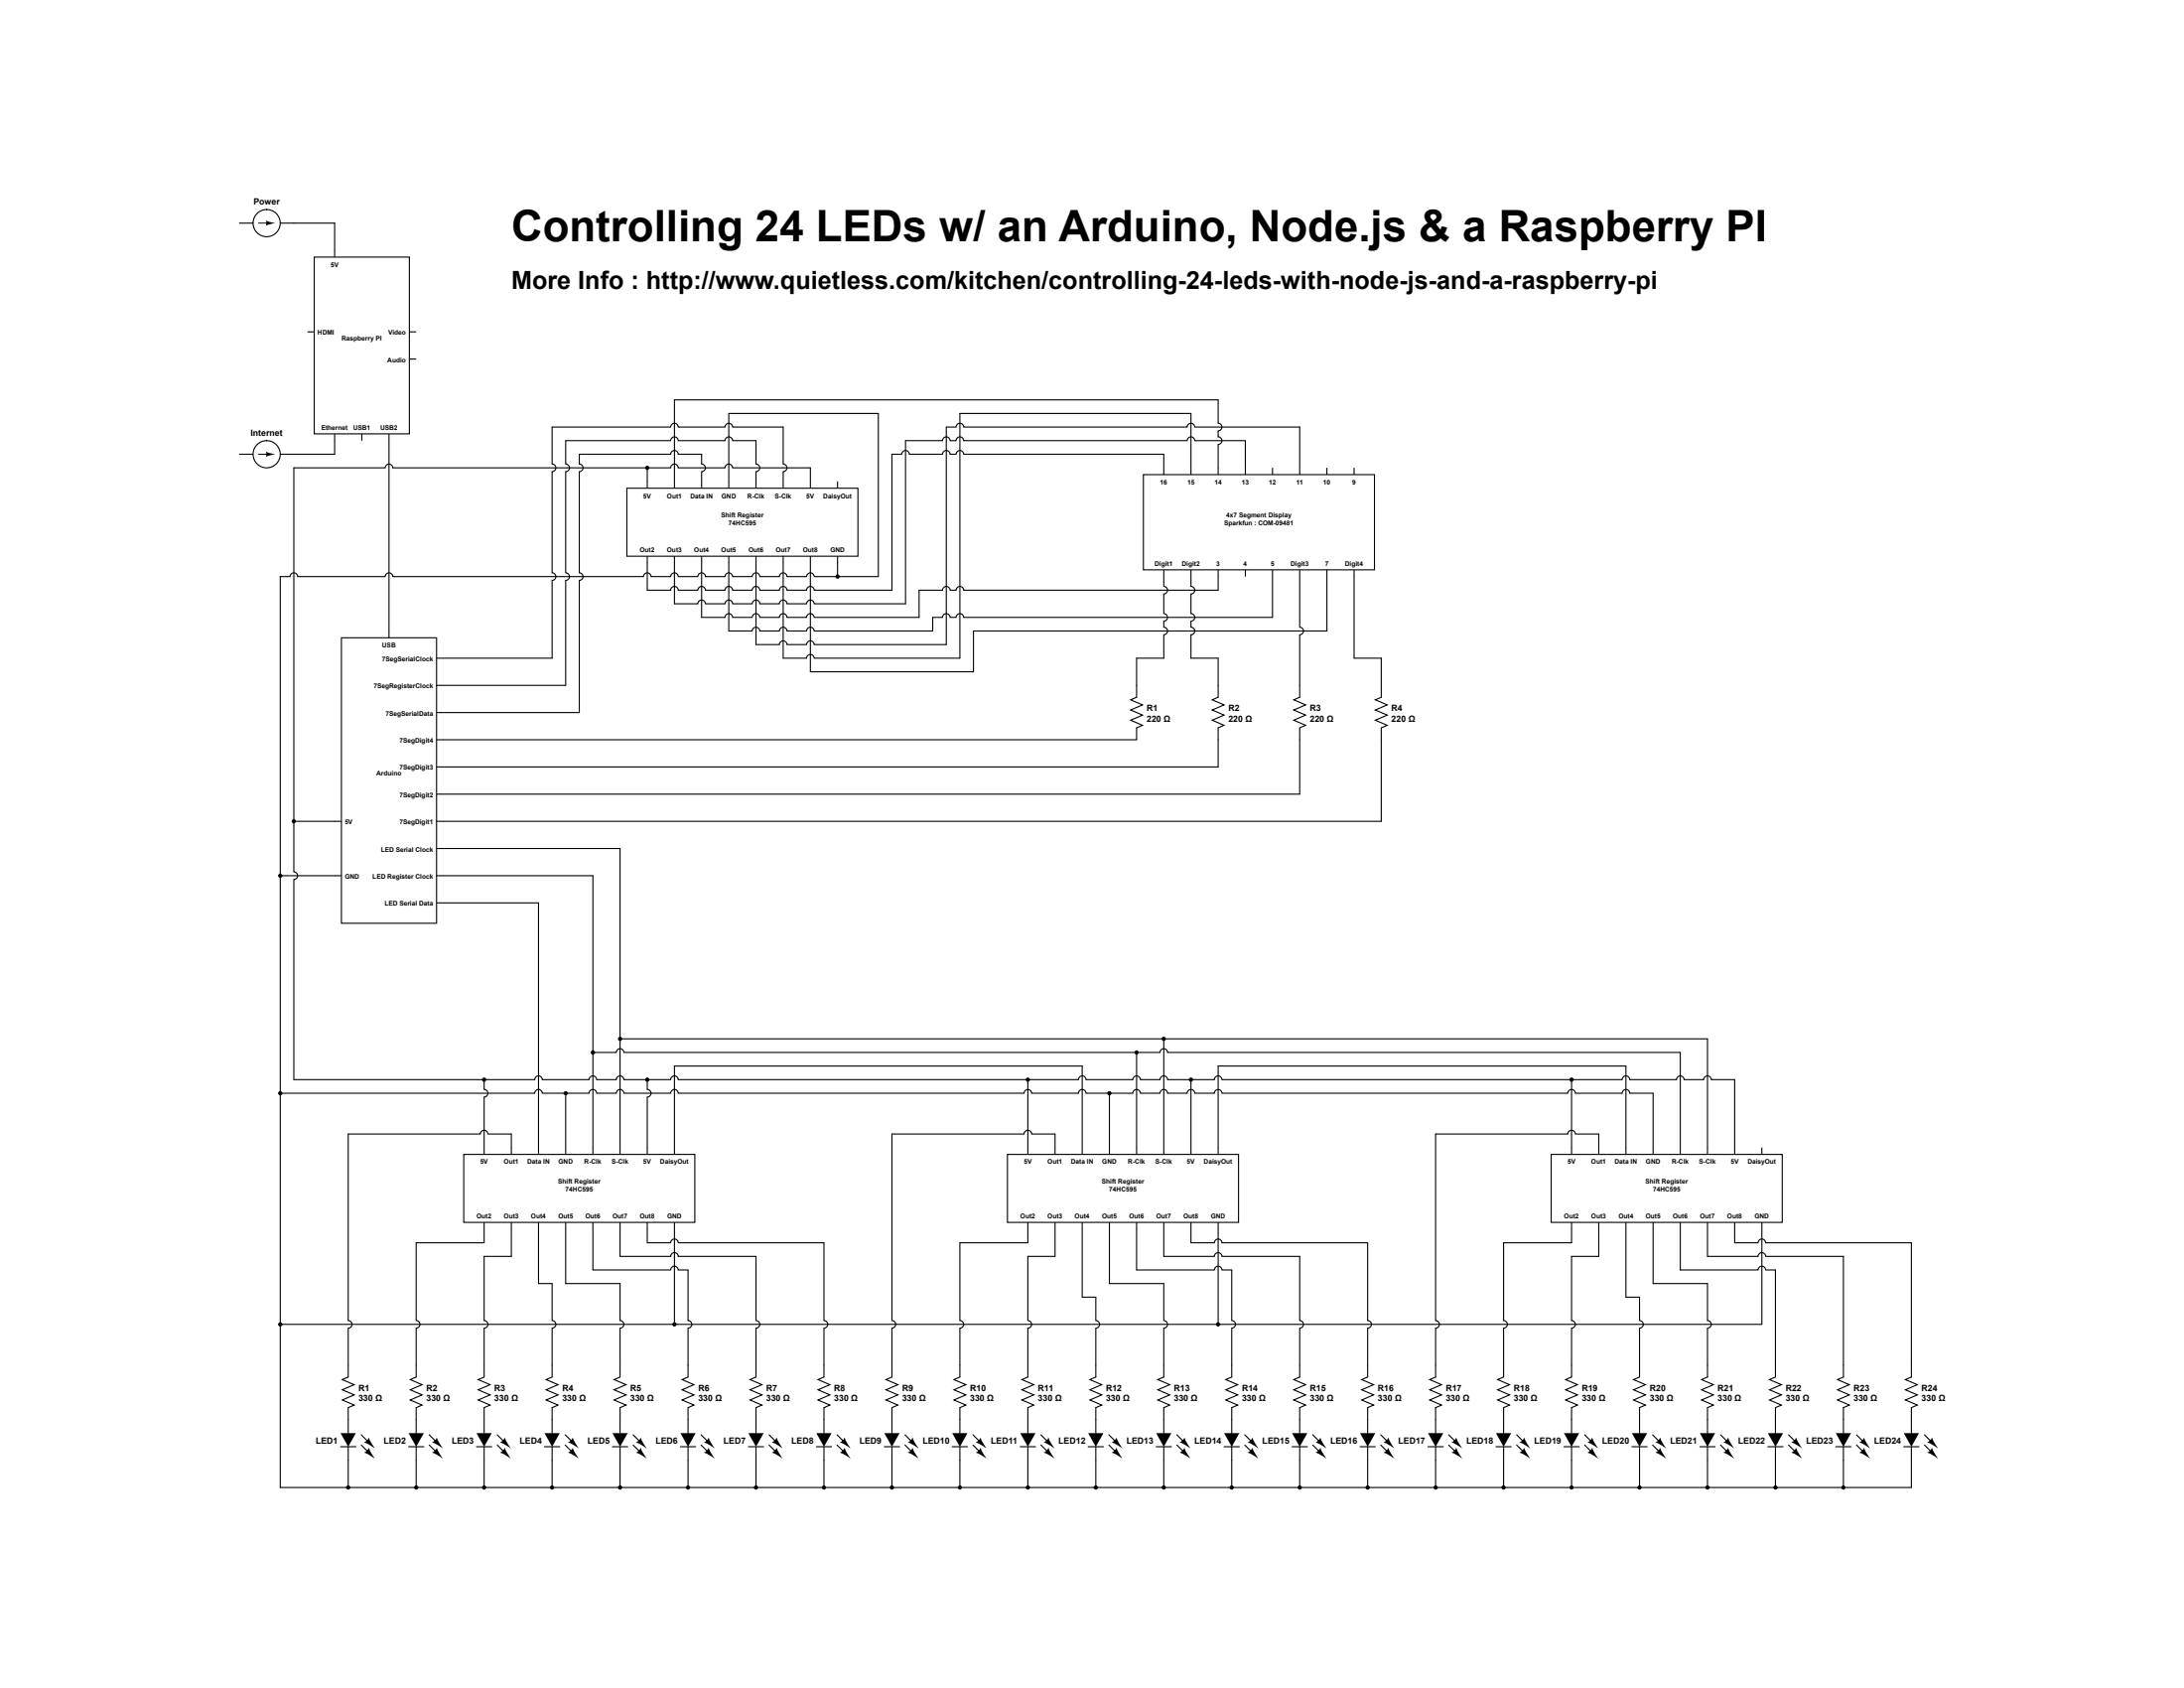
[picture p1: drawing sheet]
<svg xmlns="http://www.w3.org/2000/svg" width="279mm" height="216mm" viewBox="0 0 279 216" stroke-linecap="round" stroke-linejoin="round" font-family="sans-serif">
<g fill="none" stroke="#000" stroke-width=".14">
<path d="M43.7 81.6h12.2v36.5h-12.2zM49.8 80.7v.9M55.9 98.1h.8M55.9 94.6h.8M55.9 91.1h.8M55.9 87.7h.8M55.9 84.2h.8M42.8 105h.9M42.8 112h.9M55.9 105h.8M55.9 112h.8M55.9 115.5h.8"/>
<path d="M55.9 108.5h.8M55.9 101.6h.8"/>
</g>
<path d="M40.2 32.9h12.2v22.6h-12.2z" fill="#fff"/>
<path d="M40.2 32.9h12.2v22.6h-12.2zM42.8 32v.9M39.3 42.4h.9M42.8 55.5v.9M46.3 55.5v.9M49.8 55.5v.9M52.4 42.4h.8M52.4 45.9h.8" fill="none" stroke="#000" stroke-width=".14"/>
<path d="M59.3 147.7h29.6v8.6h-29.6z" fill="#fff"/>
<g fill="none" stroke="#000" stroke-width=".14">
<path d="M59.3 147.7h29.6v8.6h-29.6zM61.9 146.8v.9M61.9 156.3v.9M65.4 146.8v.9M65.4 156.3v.9M68.9 146.8v.9M68.9 156.3v.9M72.4 146.8v.9M72.4 156.3v.9M75.8 146.8v.9M75.8 156.3v.9M79.3 146.8v.9"/>
<path d="M79.3 156.3v.9M82.8 146.8v.9M82.8 156.3v.9M86.3 146.8v.9M86.3 156.3v.9M44.5 174.6v1.5l-.7 .4 1.5 .6-1.5 .7 1.5 .6-1.5 .7 1.5 .6-.8 .3v3.3M53.2 174.6v1.5l-.7 .4 1.5 .6-1.5 .7 1.5 .6-1.5 .7 1.5 .6-.8 .3v3.3M61.9 174.6v1.5l-.7 .4 1.5 .6-1.5 .7 1.5 .6-1.5 .7 1.5 .6-.8 .3v3.3M70.6 174.6v1.5l-.7 .4 1.5 .6-1.5 .7 1.5 .6-1.5 .7 1.5 .6-.8 .3v3.3M79.3 174.6v1.5l-.7 .4 1.5 .6-1.5 .7 1.5 .6-1.5 .7 1.5 .6-.8 .3v3.3M88 174.6v1.5l-.7 .4 1.5 .6-1.5 .7 1.5 .6-1.5 .7 1.5 .6-.8 .3v3.3M96.7 174.6v1.5l-.7 .4 1.5 .6-1.5 .7 1.5 .6-1.5 .7 1.5 .6-.8 .3v3.3"/>
<path d="M105.4 174.6v1.5l-.8 .4 1.6 .6-1.6 .7 1.6 .6-1.6 .7 1.6 .6-.8 .3v3.3M114.1 174.6v1.5l-.8 .4 1.6 .6-1.6 .7 1.6 .6-1.6 .7 1.6 .6-.8 .3v3.3M122.8 174.6v1.5l-.8 .4 1.6 .6-1.6 .7 1.6 .6-1.6 .7 1.6 .6-.8 .3v3.3M131.5 174.6v1.5l-.8 .4 1.6 .6-1.6 .7 1.6 .6-1.6 .7 1.6 .6-.8 .3v3.3M140.2 174.6v1.5l-.8 .4 1.5 .6-1.5 .7 1.5 .6-1.5 .7 1.5 .6-.7 .3v3.3M148.9 174.6v1.5l-.8 .4 1.5 .6-1.5 .7 1.5 .6-1.5 .7 1.5 .6-.7 .3v3.3M157.6 174.6v1.5l-.8 .4 1.5 .6-1.5 .7 1.5 .6-1.5 .7 1.5 .6-.7 .3v3.3M166.3 174.6v1.5l-.8 .4 1.5 .6-1.5 .7 1.5 .6-1.5 .7 1.5 .6-.7 .3v3.3M175 174.6v1.5l-.8 .4 1.5 .6-1.5 .7 1.5 .6-1.5 .7 1.5 .6-.7 .3v3.3M183.7 174.6v1.5l-.8 .4 1.5 .6-1.5 .7 1.5 .6-1.5 .7 1.5 .6-.7 .3v3.3M192.4 174.6v1.5l-.8 .4 1.5 .6-1.5 .7 1.5 .6-1.5 .7 1.5 .6-.7 .3v3.3M201.1 174.6v1.5l-.8 .4 1.5 .6-1.5 .7 1.5 .6-1.5 .7 1.5 .6-.7 .3v3.3"/>
<path d="M209.7 174.6v1.5l-.7 .4 1.5 .6-1.5 .7 1.5 .6-1.5 .7 1.5 .6-.8 .3v3.3M218.4 174.6v1.5l-.7 .4 1.5 .6-1.5 .7 1.5 .6-1.5 .7 1.5 .6-.8 .3v3.3M227.1 174.6v1.5l-.7 .4 1.5 .6-1.5 .7 1.5 .6-1.5 .7 1.5 .6-.8 .3v3.3M235.8 174.6v1.5l-.7 .4 1.5 .6-1.5 .7 1.5 .6-1.5 .7 1.5 .6-.8 .3v3.3M244.5 174.6v1.5l-.7 .4 1.5 .6-1.5 .7 1.5 .6-1.5 .7 1.5 .6-.8 .3v3.3M43.6 185h1.9M44.5 185v5.3M46.2 184.8l.9 .9M46.2 183.5l.9 .9M52.3 185h1.9M53.2 185v5.3M54.9 184.8l.9 .9"/>
<path d="M54.9 183.5l.9 .9M61 185h1.9M61.9 185v5.3M63.6 184.8l.9 .9M63.6 183.5l.9 .9M69.7 185h1.9M70.6 185v5.3M72.3 184.8l.9 .9M72.3 183.5l.9 .9M78.3 185h2M79.3 185v5.3M81 184.8l.9 .9"/>
<path d="M81 183.5l.9 .9M87 185h2M88 185v5.3M89.7 184.8l.9 .9M89.7 183.5l.9 .9M95.7 185h2M96.7 185v5.3M98.4 184.8l.9 .9M98.4 183.5l.9 .9M104.4 185h2M105.4 185v5.3M107.1 184.8l.9 .9"/>
<path d="M107.1 183.5l.9 .9M113.1 185h2M114.1 185v5.3M115.8 184.8l.8 .9M115.8 183.5l.8 .9M121.8 185h2M122.8 185v5.3M124.5 184.8l.8 .9M124.5 183.5l.8 .9M130.5 185h2M131.5 185v5.3M133.2 184.8l.8 .9"/>
<path d="M133.2 183.5l.8 .9M139.2 185h2M140.2 185v5.3M141.9 184.8l.8 .9M141.9 183.5l.8 .9M147.9 185h2M148.9 185v5.3M150.6 184.8l.8 .9M150.6 183.5l.8 .9M156.6 185h2M157.6 185v5.3M159.3 184.8l.8 .9"/>
<path d="M159.3 183.5l.8 .9M165.3 185h1.9M166.3 185v5.3M167.9 184.8l.9 .9M167.9 183.5l.9 .9M174 185h1.9M175 185v5.3M176.6 184.8l.9 .9M176.6 183.5l.9 .9M182.7 185h1.9M183.7 185v5.3M185.3 184.8l.9 .9"/>
<path d="M185.3 183.5l.9 .9M191.4 185h1.9M192.4 185v5.3M194 184.8l.9 .9M194 183.5l.9 .9M200.1 185h1.9M201.1 185v5.3M202.7 184.8l.9 .9M202.7 183.5l.9 .9M208.8 185h1.9M209.7 185v5.3M211.4 184.8l.9 .9"/>
<path d="M211.4 183.5l.9 .9M217.5 185h1.9M218.4 185v5.3M220.1 184.8l.9 .9M220.1 183.5l.9 .9M226.2 185h1.9M227.1 185v5.3M228.8 184.8l.9 .9M228.8 183.5l.9 .9M234.9 185h1.9M235.8 185v5.3M237.5 184.8l.9 .9"/>
<path d="M237.5 183.5l.9 .9M243.5 185h2M244.5 185v5.3h-208.6M246.2 184.8l.9 .9M246.2 183.5l.9 .9"/>
</g>
<g fill="#000">
<path d="M43.6 183.3h1.9l-1 1.7zM46.6 185.8l.2-.2 .4-.4 .3 .6 .5 .8-.8-.5zM46.6 184.5l.4-.4 .2-.2 .3 .6 .5 .8-.8-.5zM52.3 183.3h1.9l-1 1.7zM55.3 185.8l.2-.2 .4-.4 .3 .6 .5 .8-.8-.5zM55.3 184.5l.2-.2 .4-.4 .3 .6 .5 .8-.8-.5zM61 183.3h1.9l-1 1.7zM64 185.8l.4-.4 .2-.2 .3 .6 .4 .8-.7-.5zM64 184.5l.4-.4 .2-.2 .3 .6 .4 .8-.7-.5zM69.7 183.3h1.9l-1 1.7zM72.7 185.8l.2-.2 .4-.4 .3 .6 .4 .8-.7-.5zM72.7 184.5l.2-.2 .4-.4 .3 .6 .4 .8-.7-.5z"/>
<path d="M78.3 183.3h2l-1 1.7zM81.4 185.8l.4-.4 .2-.2 .3 .6 .4 .8-.7-.5zM81.4 184.5l.4-.4 .2-.2 .3 .6 .4 .8-.7-.5zM87 183.3h2l-1 1.7zM90 185.8l.3-.2 .4-.4 .2 .6 .5 .8-.7-.5zM90 184.5l.5-.4 .2-.2 .2 .6 .5 .8-.7-.5zM95.7 183.3h2l-1 1.7zM98.7 185.8l.3-.2 .4-.4 .2 .6 .5 .8-.7-.5zM98.7 184.5l.5-.4 .2-.2 .2 .6 .5 .8-.7-.5zM104.4 183.3h2l-1 1.7zM107.4 185.8l.3-.2 .4-.4 .2 .6 .5 .8-.7-.5zM107.4 184.5l.5-.4 .2-.2 .2 .6 .5 .8-.7-.5z"/>
<path d="M113.1 183.3h2l-1 1.7zM116.1 185.8l.3-.2 .3-.4 .3 .6 .5 .8-.7-.5zM116.1 184.5l.5-.4 .1-.2 .3 .6 .5 .8-.7-.5zM121.8 183.3h2l-1 1.7zM124.8 185.8l.3-.2 .3-.4 .3 .6 .5 .8-.7-.5zM124.8 184.5l.5-.4 .1-.2 .3 .6 .5 .8-.7-.5zM130.5 183.3h2l-1 1.7zM133.5 185.8l.3-.2 .3-.4 .3 .6 .5 .8-.7-.5zM133.5 184.5l.5-.4 .1-.2 .3 .6 .5 .8-.7-.5zM139.2 183.3h2l-1 1.7zM142.2 185.8l.3-.2 .3-.4 .3 .6 .5 .8-.7-.5zM142.2 184.5l.3-.2 .3-.4 .3 .6 .5 .8-.7-.5z"/>
<path d="M147.9 183.3h2l-1 1.7zM150.9 185.8l.5-.4 .1-.2 .3 .6 .5 .8-.7-.5zM150.9 184.5l.5-.4 .1-.2 .3 .6 .5 .8-.7-.5zM156.6 183.3h2l-1 1.7zM159.6 185.8l.3-.2 .3-.4 .3 .6 .5 .8-.7-.5zM159.6 184.5l.3-.2 .3-.4 .3 .6 .5 .8-.7-.5zM165.3 183.3h1.9l-.9 1.7zM168.3 185.8l.5-.4 .1-.2 .3 .6 .5 .8-.8-.5zM168.3 184.5l.5-.4 .1-.2 .3 .6 .5 .8-.8-.5zM174 183.3h1.9l-.9 1.7zM177 185.8l.3-.2 .3-.4 .3 .6 .5 .8-.8-.5zM177 184.5l.5-.4 .1-.2 .3 .6 .5 .8-.8-.5z"/>
<path d="M182.7 183.3h1.9l-.9 1.7zM185.7 185.8l.3-.2 .3-.4 .3 .6 .5 .8-.8-.5zM185.7 184.5l.4-.4 .2-.2 .3 .6 .5 .8-.8-.5zM191.4 183.3h1.9l-.9 1.7zM194.4 185.8l.2-.2 .4-.4 .3 .6 .5 .8-.8-.5zM194.4 184.5l.4-.4 .2-.2 .3 .6 .5 .8-.8-.5zM200.1 183.3h1.9l-.9 1.7zM203.1 185.8l.2-.2 .4-.4 .3 .6 .5 .8-.8-.5zM203.1 184.5l.2-.2 .4-.4 .3 .6 .5 .8-.8-.5zM208.8 183.3h1.9l-1 1.7zM211.8 185.8l.2-.2 .4-.4 .3 .6 .5 .8-.8-.5zM211.8 184.5l.2-.2 .4-.4 .3 .6 .5 .8-.8-.5z"/>
<path d="M217.5 183.3h1.9l-1 1.7zM220.5 185.8l.4-.4 .2-.2 .3 .6 .5 .8-.8-.5zM220.5 184.5l.4-.4 .2-.2 .3 .6 .5 .8-.8-.5zM226.2 183.3h1.9l-1 1.7zM229.2 185.8l.2-.2 .4-.4 .3 .6 .4 .8-.7-.5zM229.2 184.5l.2-.2 .4-.4 .3 .6 .4 .8-.7-.5zM234.9 183.3h1.9l-1 1.7zM237.9 185.8l.4-.4 .2-.2 .3 .6 .4 .8-.7-.5zM237.9 184.5l.4-.4 .2-.2 .3 .6 .4 .8-.7-.5zM243.5 183.3h2l-1 1.7zM246.6 185.8l.2-.2 .4-.4 .3 .6 .4 .8-.7-.5zM246.6 184.5l.2-.2 .4-.4 .3 .6 .4 .8-.7-.5z"/>
</g>
<path d="M198.4 147.7h29.6v8.6h-29.6z" fill="#fff"/>
<g fill="none" stroke="#000" stroke-width=".14">
<path d="M198.4 147.7h29.6v8.6h-29.6zM201.1 146.8v.9M201.1 156.3v.9M204.5 146.8v.9M204.5 156.3v.9M208 146.8v.9M208 156.3v.9M211.5 146.8v.9M211.5 156.3v.9M215 146.8v.9M215 156.3v.9M218.4 146.8v.9"/>
<path d="M218.4 156.3v.9M221.9 146.8v.9M221.9 156.3v.9M225.4 146.8v.9M225.4 156.3v.9"/>
</g>
<path d="M128.9 147.7h29.5v8.6h-29.5z" fill="#fff"/>
<g fill="none" stroke="#000" stroke-width=".14">
<path d="M42.8 105h-5.2v6.5a.49 .49 0 0 1 .5 .5 .49 .49 0 0 1-.5 .5v25.6h30.8a.49 .49 0 0 1 .5-.5 .49 .49 0 0 1 .5 .5h6a.49 .49 0 0 1 .4-.5 .49 .49 0 0 1 .5 .5h2.5a.49 .49 0 0 1 .5-.5 .49 .49 0 0 1 .5 .5h6a.49 .49 0 0 1 .5-.5 .49 .49 0 0 1 .5 .5h51.2a.49 .49 0 0 1 .4-.5 .49 .49 0 0 1 .5 .5h6a.49 .49 0 0 1 .5-.5 .49 .49 0 0 1 .5 .5h2.5a.49 .49 0 0 1 .5-.5 .49 .49 0 0 1 .5 .5h6a.49 .49 0 0 1 .4-.5 .49 .49 0 0 1 .5 .5h51.2a.49 .49 0 0 1 .5-.5 .49 .49 0 0 1 .5 .5h6a.49 .49 0 0 1 .5-.5 .49 .49 0 0 1 .4 .5h2.6a.49 .49 0 0 1 .4-.5 .49 .49 0 0 1 .5 .5h3M42.8 112h-6.9v78.3M56.7 108.5h22.6v38.3M56.7 112h19.1v34.8M56.7 115.5h12.2v31.3M35.9 139.8h32.5a.49 .49 0 0 1 .5-.5 .49 .49 0 0 1 .5 .5h6a.49 .49 0 0 1 .4-.5 .49 .49 0 0 1 .5 .5h2.5a.49 .49 0 0 1 .5-.5 .49 .49 0 0 1 .5 .5h6a.49 .49 0 0 1 .5-.5 .49 .49 0 0 1 .5 .5h44.2a.49 .49 0 0 1 .5-.5 .49 .49 0 0 1 .5 .5h6a.49 .49 0 0 1 .4-.5 .49 .49 0 0 1 .5 .5h6a.49 .49 0 0 1 .5-.5 .49 .49 0 0 1 .5 .5h2.5a.49 .49 0 0 1 .5-.5 .49 .49 0 0 1 .5 .5h2.5a.49 .49 0 0 1 .5-.5 .49 .49 0 0 1 .4 .5h2.6a.49 .49 0 0 1 .4-.5 .49 .49 0 0 1 .5 .5h44.3a.49 .49 0 0 1 .5-.5 .49 .49 0 0 1 .4 .5h6a.49 .49 0 0 1 .5-.5 .49 .49 0 0 1 .5 .5h3v7M61.9 138.1v1.2a.49 .49 0 0 1 .5 .5 .49 .49 0 0 1-.5 .5v6.5M72.4 139.8v7M75.8 134.6h3a.49 .49 0 0 1 .5-.5 .49 .49 0 0 1 .5 .5h68.6a.49 .49 0 0 1 .5-.5 .49 .49 0 0 1 .5 .5h65.6v12.2M79.3 132.9h139.1v13.9M82.8 138.1v1.2a.49 .49 0 0 1 .5 .5 .49 .49 0 0 1-.5 .5v6.5M131.5 138.1v9.6"/>
<path d="M141.9 139.8v7.9M145.4 134.6v13.1M148.9 132.9v14.8M201.1 138.1v8.7M61.9 157.2v1.8h-8.7v9.9a.49 .49 0 0 1 .5 .5 .49 .49 0 0 1-.5 .5v4.7M65.4 146.8v-1.8h-3a.49 .49 0 0 0-.5-.4 .49 .49 0 0 0-.5 .4h-16.9v23.9a.49 .49 0 0 1 .5 .5 .49 .49 0 0 1-.5 .5v4.7M65.4 157.2v3.5h-3.5v8.2a.49 .49 0 0 1 .5 .5 .49 .49 0 0 1-.5 .5v4.7M68.9 157.2v7h1.7v4.7a.49 .49 0 0 1 .5 .5 .49 .49 0 0 1-.5 .5v4.7M72.4 157.2v7h6.9v4.7a.49 .49 0 0 1 .5 .5 .49 .49 0 0 1-.5 .5v4.7M75.8 157.2v5.2h10a.49 .49 0 0 1 .5-.5 .49 .49 0 0 1 .5 .5h1.2v6.5a.49 .49 0 0 1 .5 .5 .49 .49 0 0 1-.5 .5v4.7M79.3 157.2v3.5h6.5a.49 .49 0 0 1 .5-.5 .49 .49 0 0 1 .5 .5h9.9v8.2a.49 .49 0 0 1 .5 .5 .49 .49 0 0 1-.5 .5v4.7M82.8 157.2v1.8h3a.49 .49 0 0 1 .5-.5 .49 .49 0 0 1 .5 .5h18.6v9.9a.49 .49 0 0 1 .5 .5 .49 .49 0 0 1-.5 .5v4.7"/>
<path d="M86.3 146.8v-10.4h52.1v11.3M86.3 157.2v12.2M128.9 147.7h29.5v8.6h-29.5zM131.5 156.3v2.7h-8.7v9.9a.49 .49 0 0 1 .5 .5 .49 .49 0 0 1-.5 .5v4.7M135 147.7v-2.7h-3a.49 .49 0 0 0-.5-.4 .49 .49 0 0 0-.5 .4h-16.9v23.9a.49 .49 0 0 1 .5 .5 .49 .49 0 0 1-.5 .5v4.7M135 156.3v4.4h-3.5v8.2a.49 .49 0 0 1 .5 .5 .49 .49 0 0 1-.5 .5v4.7M138.4 156.3v9.6h1.8v3a.49 .49 0 0 1 .5 .5 .49 .49 0 0 1-.5 .5v4.7M141.9 156.3v7.9h7v4.7a.49 .49 0 0 1 .5 .5 .49 .49 0 0 1-.5 .5v4.7M145.4 156.3v6.1h10a.49 .49 0 0 1 .4-.5 .49 .49 0 0 1 .5 .5h1.3v6.5a.49 .49 0 0 1 .5 .5 .49 .49 0 0 1-.5 .5v4.7M148.9 156.3v4.4h6.5a.49 .49 0 0 1 .4-.5 .49 .49 0 0 1 .5 .5h10v8.2a.49 .49 0 0 1 .5 .5 .49 .49 0 0 1-.5 .5v4.7M152.4 156.3v2.7h3a.49 .49 0 0 1 .4-.5 .49 .49 0 0 1 .5 .5h18.7v9.9a.49 .49 0 0 1 .5 .5 .49 .49 0 0 1-.5 .5v4.7M152.4 146.8v.9"/>
<path d="M155.8 156.3v13.1M201.1 157.2v1.8h-8.7v9.9a.49 .49 0 0 1 .4 .5 .49 .49 0 0 1-.4 .5v4.7M204.5 146.8v-1.8h-3a.49 .49 0 0 0-.4-.4 .49 .49 0 0 0-.5 .4h-16.9v23.9a.49 .49 0 0 1 .4 .5 .49 .49 0 0 1-.4 .5v4.7M204.5 157.2v3.5h-3.4v8.2a.49 .49 0 0 1 .4 .5 .49 .49 0 0 1-.4 .5v4.7M208 157.2v8.7h1.7v3a.49 .49 0 0 1 .5 .5 .49 .49 0 0 1-.5 .5v4.7M208 146.8v-10.4h-52.2v11.3M211.5 157.2v7h6.9v4.7a.49 .49 0 0 1 .5 .5 .49 .49 0 0 1-.5 .5v4.7M215 157.2v5.2h9.9a.49 .49 0 0 1 .5-.5 .49 .49 0 0 1 .5 .5h1.2v12.2M218.4 157.2v3.5h6.5a.49 .49 0 0 1 .5-.5 .49 .49 0 0 1 .5 .5h9.9v13.9M221.9 157.2v1.8h3a.49 .49 0 0 1 .5-.5 .49 .49 0 0 1 .5 .5h18.6v15.6M225.4 157.2v12.2h-189.5"/>
</g>
<path d="M80.2 62.4h29.6v8.7h-29.6z" fill="#fff"/>
<g fill="none" stroke="#000" stroke-width=".14">
<path d="M80.2 62.4h29.6v8.7h-29.6zM82.8 61.6v.8M82.8 71.1v.9M86.3 61.6v.8M86.3 71.1v.9M89.8 61.6v.8M89.8 71.1v.9M93.2 61.6v.8M93.2 71.1v.9M96.7 61.6v.8M96.7 71.1v.9M100.2 61.6v.8"/>
<path d="M100.2 71.1v.9M103.7 61.6v.8M103.7 71.1v.9M107.1 61.6v.8M107.1 71.1v.9"/>
</g>
<path d="M146.3 60.7h29.5v12.2h-29.5z" fill="#fff"/>
<g fill="none" stroke="#000" stroke-width=".14">
<path d="M42.8 56.4v1.7h-5.2M49.8 56.4v24.3M82.8 59.8v1.8M162.8 59.8v.9M169.7 59.8v.9M173.2 59.8v.9M89.8 72v7h3a.49 .49 0 0 1 .4-.5 .49 .49 0 0 1 .5 .5h2.5a.49 .49 0 0 1 .5-.5 .49 .49 0 0 1 .5 .5h2.5a.49 .49 0 0 1 .5-.5 .49 .49 0 0 1 .5 .5h2.5a.49 .49 0 0 1 .5-.5 .49 .49 0 0 1 .5 .5h13.4v-3.5h3a.49 .49 0 0 1 .5-.5 .49 .49 0 0 1 .4 .5h.8a.49 .49 0 0 1 .5-.5 .49 .49 0 0 1 .5 .5h32.5v-2.6M89.8 61.6v-1.3a.49 .49 0 0 0 .4-.5 .49 .49 0 0 0-.4-.4v-1.3h-3a.49 .49 0 0 0-.5-.5 .49 .49 0 0 0-.5 .5h-11.7v1.3a.49 .49 0 0 1 .5 .4 .49 .49 0 0 1-.5 .5v13a.49 .49 0 0 1 .5 .4 .49 .49 0 0 1-.5 .5v16.9h-17.4M93.2 72v8.7h3a.49 .49 0 0 1 .5-.5 .49 .49 0 0 1 .5 .5h2.5a.49 .49 0 0 1 .5-.5 .49 .49 0 0 1 .5 .5h2.5a.49 .49 0 0 1 .5-.5 .49 .49 0 0 1 .5 .5h15.1v-1.7h1.3a.49 .49 0 0 1 .5-.5 .49 .49 0 0 1 .4 .5h.8a.49 .49 0 0 1 .5-.5 .49 .49 0 0 1 .5 .5h39.5v-6.1M93.2 61.6v-8.7h19.2v20.8h-5.3M96.7 61.6v-1.3a.49 .49 0 0 0 .5-.5 .49 .49 0 0 0-.5-.4v-3h-3a.49 .49 0 0 0-.5-.5 .49 .49 0 0 0-.4 .5h-6a.49 .49 0 0 0-.5-.5 .49 .49 0 0 0-.5 .5h-13.4v3a.49 .49 0 0 1 .5 .4 .49 .49 0 0 1-.5 .5v13a.49 .49 0 0 1 .5 .4 .49 .49 0 0 1-.5 .5v13.5h-15.7M100.2 61.6v-1.3a.49 .49 0 0 0 .5-.5 .49 .49 0 0 0-.5-.4v-4.8h-6.5a.49 .49 0 0 0-.5-.5 .49 .49 0 0 0-.4 .5h-6a.49 .49 0 0 0-.5-.5 .49 .49 0 0 0-.5 .5h-15.2v4.8a.49 .49 0 0 1 .5 .4 .49 .49 0 0 1-.5 .5v13a.49 .49 0 0 1 .5 .4 .49 .49 0 0 1-.5 .5v10h-13.9"/>
<path d="M103.7 61.6v-1.8h-10a.49 .49 0 0 0-.5-.4 .49 .49 0 0 0-.4 .4h-6a.49 .49 0 0 0-.5-.4 .49 .49 0 0 0-.5 .4h-35.5a.49 .49 0 0 0-.5-.4 .49 .49 0 0 0-.5 .4h-11.7v45.2M103.7 72v13.9h20.8v-5.2h45.2v-7.8M107.1 73.7h-2.9a.49 .49 0 0 0-.5-.4 .49 .49 0 0 0-.5 .4h-2.5a.49 .49 0 0 0-.5-.4 .49 .49 0 0 0-.5 .4h-2.5a.49 .49 0 0 0-.5-.4 .49 .49 0 0 0-.5 .4h-2.5a.49 .49 0 0 0-.5-.4 .49 .49 0 0 0-.4 .4h-2.6a.49 .49 0 0 0-.4-.4 .49 .49 0 0 0-.5 .4h-2.5a.49 .49 0 0 0-.5-.4 .49 .49 0 0 0-.5 .4h-2.5a.49 .49 0 0 0-.5-.4 .49 .49 0 0 0-.5 .4h-32a.49 .49 0 0 0-.5-.4 .49 .49 0 0 0-.5 .4h-11.2a.49 .49 0 0 0-.5-.4 .49 .49 0 0 0-.5 .4h-1.2v38.3M107.1 72v1.7M146.3 60.7h29.5v12.2h-29.5zM148.9 72.9v2.1a.49 .49 0 0 1 .5 .5 .49 .49 0 0 1-.5 .5v2.5a.49 .49 0 0 1 .5 .5 .49 .49 0 0 1-.5 .5v.7a.49 .49 0 0 1 .5 .5 .49 .49 0 0 1-.5 .5v3h-3.5v5l-.8 .3 1.6 .7-1.6 .6 1.6 .7-1.6 .6 1.6 .7-.8 .3v1.5h-88.7M148.9 60.7v-2.6h-25.6a.49 .49 0 0 0-.5-.5 .49 .49 0 0 0-.5 .5h-.8a.49 .49 0 0 0-.4-.5 .49 .49 0 0 0-.5 .5h-4.3a.49 .49 0 0 0-.5-.5 .49 .49 0 0 0-.4 .5h-1.3v17.4h-9.9a.49 .49 0 0 0-.5-.5 .49 .49 0 0 0-.5 .5h-2.5a.49 .49 0 0 0-.5-.5 .49 .49 0 0 0-.5 .5h-2.5a.49 .49 0 0 0-.5-.5 .49 .49 0 0 0-.5 .5h-2.5a.49 .49 0 0 0-.5-.5 .49 .49 0 0 0-.4 .5h-2.6a.49 .49 0 0 0-.4-.5 .49 .49 0 0 0-.5 .5h-2.5a.49 .49 0 0 0-.5-.5 .49 .49 0 0 0-.5 .5h-3v-3.5M152.4 72.9v2.1a.49 .49 0 0 1 .4 .5 .49 .49 0 0 1-.4 .5v2.5a.49 .49 0 0 1 .4 .5 .49 .49 0 0 1-.4 .5v.7a.49 .49 0 0 1 .4 .5 .49 .49 0 0 1-.4 .5v3h3.4v5l-.7 .3 1.5 .7-1.5 .6 1.5 .7-1.5 .6 1.5 .7-.8 .3v5h-99.1M152.4 60.7v-7.8h-29.6v31.3h-18.6a.49 .49 0 0 0-.5-.5 .49 .49 0 0 0-.5 .5h-3v-12.2M155.8 60.7v-3.9a.49 .49 0 0 0 .5-.4 .49 .49 0 0 0-.5-.5v-.8a.49 .49 0 0 0 .5-.5 .49 .49 0 0 0-.5-.5v-3h-69.5v10.5M159.3 60.7v-4.3h-6.5a.49 .49 0 0 0-.4-.5 .49 .49 0 0 0-.5 .5h-28.6a.49 .49 0 0 0-.5-.5 .49 .49 0 0 0-.5 .5h-.8a.49 .49 0 0 0-.4-.5 .49 .49 0 0 0-.5 .5h-4.8v20.8h-11.6a.49 .49 0 0 0-.5-.5 .49 .49 0 0 0-.5 .5h-2.5a.49 .49 0 0 0-.5-.5 .49 .49 0 0 0-.5 .5h-2.5a.49 .49 0 0 0-.5-.5 .49 .49 0 0 0-.5 .5h-2.5a.49 .49 0 0 0-.5-.5 .49 .49 0 0 0-.4 .5h-2.6a.49 .49 0 0 0-.4-.5 .49 .49 0 0 0-.5 .5h-3v-5.2M159.3 72.9v.8"/>
<path d="M166.3 72.9v7.3a.49 .49 0 0 1 .5 .5 .49 .49 0 0 1-.5 .5v8l-.8 .3 1.5 .7-1.5 .6 1.5 .7-1.5 .6 1.5 .7-.7 .3v8.5h-109.6M166.3 60.7v-6.1h-13.5a.49 .49 0 0 0-.4-.5 .49 .49 0 0 0-.5 .5h-28.6a.49 .49 0 0 0-.5-.5 .49 .49 0 0 0-.5 .5h-1.2v27.8h-16.9a.49 .49 0 0 0-.5-.4 .49 .49 0 0 0-.5 .4h-2.5a.49 .49 0 0 0-.5-.4 .49 .49 0 0 0-.5 .4h-3v-10.4M173.2 72.9v11.3h3.5v5l-.8 .3 1.6 .7-1.6 .6 1.6 .7-1.6 .6 1.6 .7-.8 .3v11.9h-120"/>
</g>
<circle cx="34.1" cy="58.1" r="1.74" fill="#fff"/>
<g fill="none" stroke="#000" stroke-width=".14">
<path d="M30.6 58.1h1.8M35.9 58.1h1.7"/>
<circle cx="34.1" cy="58.1" r="1.74"/>
</g>
<path d="M33.1 58.1h1.5" fill="none" stroke="#000" stroke-width=".13"/>
<path d="M34 57.8l1.2 .3-1.2 .3z" fill="#000"/>
<circle cx="34.1" cy="28.5" r="1.74" fill="#fff"/>
<g fill="none" stroke="#000" stroke-width=".14">
<path d="M30.6 28.5h1.8M35.9 28.5h6.9v3.5M152.4 138.1v8.7M221.9 138.1v8.7"/>
<circle cx="34.1" cy="28.5" r="1.74"/>
</g>
<g fill="none" stroke="#000" stroke-width=".13">
<path d="M33.1 28.5h1.5"/>
<circle cx="82.8" cy="59.8" r=".21"/>
<circle cx="107.1" cy="73.7" r=".21"/>
<circle cx="35.9" cy="112" r=".21"/>
<circle cx="37.6" cy="105" r=".21"/>
<circle cx="35.9" cy="139.8" r=".21"/>
<circle cx="61.9" cy="138.1" r=".21"/>
<circle cx="72.4" cy="139.8" r=".21"/>
<circle cx="75.8" cy="134.6" r=".21"/>
<circle cx="79.3" cy="132.9" r=".21"/>
<circle cx="82.8" cy="138.1" r=".21"/>
<circle cx="131.5" cy="138.1" r=".21"/>
<circle cx="141.9" cy="139.8" r=".21"/>
<circle cx="145.4" cy="134.6" r=".21"/>
<circle cx="148.9" cy="132.9" r=".21"/>
<circle cx="152.4" cy="138.1" r=".21"/>
<circle cx="201" cy="138.1" r=".21"/>
<circle cx="35.9" cy="169.4" r=".21"/>
<circle cx="86.3" cy="169.4" r=".21"/>
<circle cx="155.8" cy="169.4" r=".21"/>
<circle cx="44.5" cy="190.3" r=".21"/>
<circle cx="53.2" cy="190.3" r=".21"/>
<circle cx="61.9" cy="190.3" r=".21"/>
<circle cx="70.6" cy="190.3" r=".21"/>
<circle cx="79.3" cy="190.3" r=".21"/>
<circle cx="88" cy="190.3" r=".21"/>
<circle cx="96.7" cy="190.3" r=".21"/>
<circle cx="105.4" cy="190.3" r=".21"/>
<circle cx="114.1" cy="190.3" r=".21"/>
<circle cx="122.8" cy="190.3" r=".21"/>
<circle cx="131.5" cy="190.3" r=".21"/>
<circle cx="140.2" cy="190.3" r=".21"/>
<circle cx="148.9" cy="190.3" r=".21"/>
<circle cx="157.6" cy="190.3" r=".21"/>
<circle cx="166.3" cy="190.3" r=".21"/>
<circle cx="175" cy="190.3" r=".21"/>
<circle cx="183.7" cy="190.3" r=".21"/>
<circle cx="192.4" cy="190.3" r=".21"/>
<circle cx="201" cy="190.3" r=".21"/>
<circle cx="209.7" cy="190.3" r=".21"/>
<circle cx="218.4" cy="190.3" r=".21"/>
<circle cx="227.1" cy="190.3" r=".21"/>
<circle cx="235.8" cy="190.3" r=".21"/>
</g>
<g fill="#000">
<path d="M34 28.2l1.2 .3-1.2 .4z"/>
<circle cx="82.8" cy="59.8" r=".21"/>
<circle cx="107.1" cy="73.7" r=".21"/>
<circle cx="35.9" cy="112" r=".21"/>
<circle cx="37.6" cy="105" r=".21"/>
<circle cx="35.9" cy="139.8" r=".21"/>
<circle cx="61.9" cy="138.1" r=".21"/>
<circle cx="72.4" cy="139.8" r=".21"/>
<circle cx="75.8" cy="134.6" r=".21"/>
<circle cx="79.3" cy="132.9" r=".21"/>
<circle cx="82.8" cy="138.1" r=".21"/>
<circle cx="131.5" cy="138.1" r=".21"/>
<circle cx="141.9" cy="139.8" r=".21"/>
<circle cx="145.4" cy="134.6" r=".21"/>
<circle cx="148.9" cy="132.9" r=".21"/>
<circle cx="152.4" cy="138.1" r=".21"/>
<circle cx="201" cy="138.1" r=".21"/>
<circle cx="35.9" cy="169.4" r=".21"/>
<circle cx="86.3" cy="169.4" r=".21"/>
<circle cx="155.8" cy="169.4" r=".21"/>
<circle cx="44.5" cy="190.3" r=".21"/>
<circle cx="53.2" cy="190.3" r=".21"/>
<circle cx="61.9" cy="190.3" r=".21"/>
<circle cx="70.6" cy="190.3" r=".21"/>
<circle cx="79.3" cy="190.3" r=".21"/>
<circle cx="88" cy="190.3" r=".21"/>
<circle cx="96.7" cy="190.3" r=".21"/>
<circle cx="105.4" cy="190.3" r=".21"/>
<circle cx="114.1" cy="190.3" r=".21"/>
<circle cx="122.8" cy="190.3" r=".21"/>
<circle cx="131.5" cy="190.3" r=".21"/>
<circle cx="140.2" cy="190.3" r=".21"/>
<circle cx="148.9" cy="190.3" r=".21"/>
<circle cx="157.6" cy="190.3" r=".21"/>
<circle cx="166.3" cy="190.3" r=".21"/>
<circle cx="175" cy="190.3" r=".21"/>
<circle cx="183.7" cy="190.3" r=".21"/>
<circle cx="192.4" cy="190.3" r=".21"/>
<circle cx="201" cy="190.3" r=".21"/>
<circle cx="209.7" cy="190.3" r=".21"/>
<circle cx="218.4" cy="190.3" r=".21"/>
<circle cx="227.1" cy="190.3" r=".21"/>
<circle cx="235.8" cy="190.3" r=".21"/>
</g>
<text font-size="5.6" x="65.4" y="30.8">Controlling 24 LEDs w/ an Arduino, Node.js &amp; a Raspberry PI</text>
<text font-size="3.2" x="65.4" y="37">More Info : http://www.quietless.com/kitchen/controlling-24-leds-with-node-js-and-a-raspberry-pi</text>
<g font-size="1.1">
<text x="32.4" y="26.2">Power</text>
<text x="32.1" y="55.8">Internet</text>
<text x="146.7" y="91">R1</text>
<text x="146.7" y="92.3">220 Ω</text>
<text x="157.1" y="91">R2</text>
<text x="157.1" y="92.3">220 Ω</text>
<text x="167.6" y="91">R3</text>
<text x="167.6" y="92.3">220 Ω</text>
<text x="178" y="91">R4</text>
<text x="178" y="92.3">220 Ω</text>
<text x="45.9" y="177.9">R1</text>
<text x="45.9" y="179.3">330 Ω</text>
<text x="54.5" y="177.9">R2</text>
<text x="54.5" y="179.3">330 Ω</text>
<text x="63.2" y="177.9">R3</text>
<text x="63.2" y="179.3">330 Ω</text>
<text x="71.9" y="177.9">R4</text>
<text x="71.9" y="179.3">330 Ω</text>
<text x="80.6" y="177.9">R5</text>
<text x="80.6" y="179.3">330 Ω</text>
<text x="89.3" y="177.9">R6</text>
<text x="89.3" y="179.3">330 Ω</text>
<text x="98" y="177.9">R7</text>
<text x="98" y="179.3">330 Ω</text>
<text x="106.7" y="177.9">R8</text>
<text x="106.7" y="179.3">330 Ω</text>
<text x="115.4" y="177.9">R9</text>
<text x="115.4" y="179.3">330 Ω</text>
<text x="124.1" y="177.9">R10</text>
<text x="124.1" y="179.3">330 Ω</text>
<text x="132.8" y="177.9">R11</text>
<text x="132.8" y="179.3">330 Ω</text>
<text x="141.5" y="177.9">R12</text>
<text x="141.5" y="179.3">330 Ω</text>
<text x="150.2" y="177.9">R13</text>
<text x="150.2" y="179.3">330 Ω</text>
<text x="158.9" y="177.9">R14</text>
<text x="158.9" y="179.3">330 Ω</text>
<text x="167.6" y="177.9">R15</text>
<text x="167.6" y="179.3">330 Ω</text>
<text x="176.3" y="177.9">R16</text>
<text x="176.3" y="179.3">330 Ω</text>
<text x="185" y="177.9">R17</text>
<text x="185" y="179.3">330 Ω</text>
<text x="193.7" y="177.9">R18</text>
<text x="193.7" y="179.3">330 Ω</text>
<text x="202.4" y="177.9">R19</text>
<text x="202.4" y="179.3">330 Ω</text>
<text x="211" y="177.9">R20</text>
<text x="211" y="179.3">330 Ω</text>
<text x="219.7" y="177.9">R21</text>
<text x="219.7" y="179.3">330 Ω</text>
<text x="228.4" y="177.9">R22</text>
<text x="228.4" y="179.3">330 Ω</text>
<text x="237.1" y="177.9">R23</text>
<text x="237.1" y="179.3">330 Ω</text>
<text x="245.8" y="177.9">R24</text>
<text x="245.8" y="179.3">330 Ω</text>
<text x="40.4" y="184.7">LED1</text>
<text x="49.1" y="184.7">LED2</text>
<text x="57.8" y="184.7">LED3</text>
<text x="66.5" y="184.7">LED4</text>
<text x="75.2" y="184.7">LED5</text>
<text x="83.9" y="184.7">LED6</text>
<text x="92.6" y="184.7">LED7</text>
<text x="101.3" y="184.7">LED8</text>
<text x="110" y="184.7">LED9</text>
<text x="118" y="184.7">LED10</text>
<text x="126.8" y="184.7">LED11</text>
<text x="135.4" y="184.7">LED12</text>
<text x="144.1" y="184.7">LED13</text>
<text x="152.8" y="184.7">LED14</text>
<text x="161.5" y="184.7">LED15</text>
<text x="170.2" y="184.7">LED16</text>
<text x="178.9" y="184.7">LED17</text>
<text x="187.6" y="184.7">LED18</text>
<text x="196.3" y="184.7">LED19</text>
<text x="205" y="184.7">LED20</text>
<text x="213.7" y="184.7">LED21</text>
<text x="222.4" y="184.7">LED22</text>
<text x="231.1" y="184.7">LED23</text>
<text x="239.8" y="184.7">LED24</text>
</g>
<g font-size=".8">
<text x="42.3" y="34.1">5V</text>
<text x="40.6" y="42.8">HDMI</text>
<text x="43.7" y="43.6">Raspberry PI</text>
<text x="49.6" y="46.3">Audio</text>
<text x="49.7" y="42.8">Video</text>
<text x="41.1" y="55">Ethernet</text>
<text x="45.2" y="55">USB1</text>
<text x="48.6" y="55">USB2</text>
<text x="82.3" y="63.7">5V</text>
<text x="85.3" y="63.7">Out1</text>
<text x="88.3" y="63.7">Data IN</text>
<text x="92.3" y="63.7">GND</text>
<text x="95.6" y="63.7">R-Clk</text>
<text x="99.1" y="63.7">S-Clk</text>
<text x="103.2" y="63.7">5V</text>
<text x="105.3" y="63.7">DaisyOut</text>
<text x="148.4" y="62">16</text>
<text x="151.9" y="62">15</text>
<text x="155.4" y="62">14</text>
<text x="158.9" y="62">13</text>
<text x="162.3" y="62">12</text>
<text x="165.8" y="62">11</text>
<text x="169.3" y="62">10</text>
<text x="173" y="62">9</text>
<text x="81.9" y="70.6">Out2</text>
<text x="85.3" y="70.6">Out3</text>
<text x="88.8" y="70.6">Out4</text>
<text x="92.3" y="66.2">Shift Register</text>
<text x="92.3" y="70.6">Out5</text>
<text x="93.2" y="67.2">74HC595</text>
<text x="95.8" y="70.6">Out6</text>
<text x="99.2" y="70.6">Out7</text>
<text x="102.7" y="70.6">Out8</text>
<text x="106.2" y="70.6">GND</text>
<text x="156.6" y="67.2">Sparkfun : COM-09481</text>
<text x="156.9" y="66.2">4x7 Segment Display</text>
<text x="147.7" y="72.4">Digit1</text>
<text x="151.2" y="72.4">Digit2</text>
<text x="155.6" y="72.4">3</text>
<text x="159.1" y="72.4">4</text>
<text x="162.6" y="72.4">5</text>
<text x="165.1" y="72.4">Digit3</text>
<text x="169.5" y="72.4">7</text>
<text x="172.1" y="72.4">Digit4</text>
<text x="48.9" y="82.8">USB</text>
<text x="47.8" y="88">7SegRegisterClock</text>
<text x="48.9" y="84.6">7SegSerialClock</text>
<text x="49.3" y="91.5">7SegSerialData</text>
<text x="51.1" y="95">7SegDigit4</text>
<text x="48.2" y="99.2">Arduino</text>
<text x="51.1" y="98.5">7SegDigit3</text>
<text x="51.1" y="101.9">7SegDigit2</text>
<text x="44.1" y="105.4">5V</text>
<text x="51.1" y="105.4">7SegDigit1</text>
<text x="44.1" y="112.4">GND</text>
<text x="47.7" y="112.4">LED Register Clock</text>
<text x="48.7" y="108.9">LED Serial Clock</text>
<text x="49.2" y="115.9">LED Serial Data</text>
<text x="61.4" y="148.9">5V</text>
<text x="64.5" y="148.9">Out1</text>
<text x="67.5" y="148.9">Data IN</text>
<text x="71.4" y="148.9">GND</text>
<text x="74.8" y="148.9">R-Clk</text>
<text x="78.3" y="148.9">S-Clk</text>
<text x="82.3" y="148.9">5V</text>
<text x="84.4" y="148.9">DaisyOut</text>
<text x="131" y="148.9">5V</text>
<text x="134" y="148.9">Out1</text>
<text x="137" y="148.9">Data IN</text>
<text x="141" y="148.9">GND</text>
<text x="144.3" y="148.9">R-Clk</text>
<text x="147.8" y="148.9">S-Clk</text>
<text x="151.8" y="148.9">5V</text>
<text x="154" y="148.9">DaisyOut</text>
<text x="200.5" y="148.9">5V</text>
<text x="203.6" y="148.9">Out1</text>
<text x="206.6" y="148.9">Data IN</text>
<text x="210.6" y="148.9">GND</text>
<text x="213.9" y="148.9">R-Clk</text>
<text x="217.4" y="148.9">S-Clk</text>
<text x="221.4" y="148.9">5V</text>
<text x="223.6" y="148.9">DaisyOut</text>
<text x="61" y="155.9">Out2</text>
<text x="64.5" y="155.9">Out3</text>
<text x="67.9" y="155.9">Out4</text>
<text x="71.4" y="151.4">Shift Register</text>
<text x="71.4" y="155.9">Out5</text>
<text x="72.3" y="152.4">74HC595</text>
<text x="74.9" y="155.9">Out6</text>
<text x="78.4" y="155.9">Out7</text>
<text x="81.9" y="155.9">Out8</text>
<text x="85.4" y="155.9">GND</text>
<text x="130.5" y="155.9">Out2</text>
<text x="134" y="155.9">Out3</text>
<text x="137.5" y="155.9">Out4</text>
<text x="141" y="151.4">Shift Register</text>
<text x="141" y="155.9">Out5</text>
<text x="141.9" y="152.4">74HC595</text>
<text x="144.5" y="155.9">Out6</text>
<text x="147.9" y="155.9">Out7</text>
<text x="151.4" y="155.9">Out8</text>
<text x="154.9" y="155.9">GND</text>
<text x="200.1" y="155.9">Out2</text>
<text x="203.6" y="155.9">Out3</text>
<text x="207.1" y="155.9">Out4</text>
<text x="210.5" y="151.4">Shift Register</text>
<text x="210.5" y="155.9">Out5</text>
<text x="211.5" y="152.4">74HC595</text>
<text x="214" y="155.9">Out6</text>
<text x="217.5" y="155.9">Out7</text>
<text x="221" y="155.9">Out8</text>
<text x="224.5" y="155.9">GND</text>
</g>
</svg>
